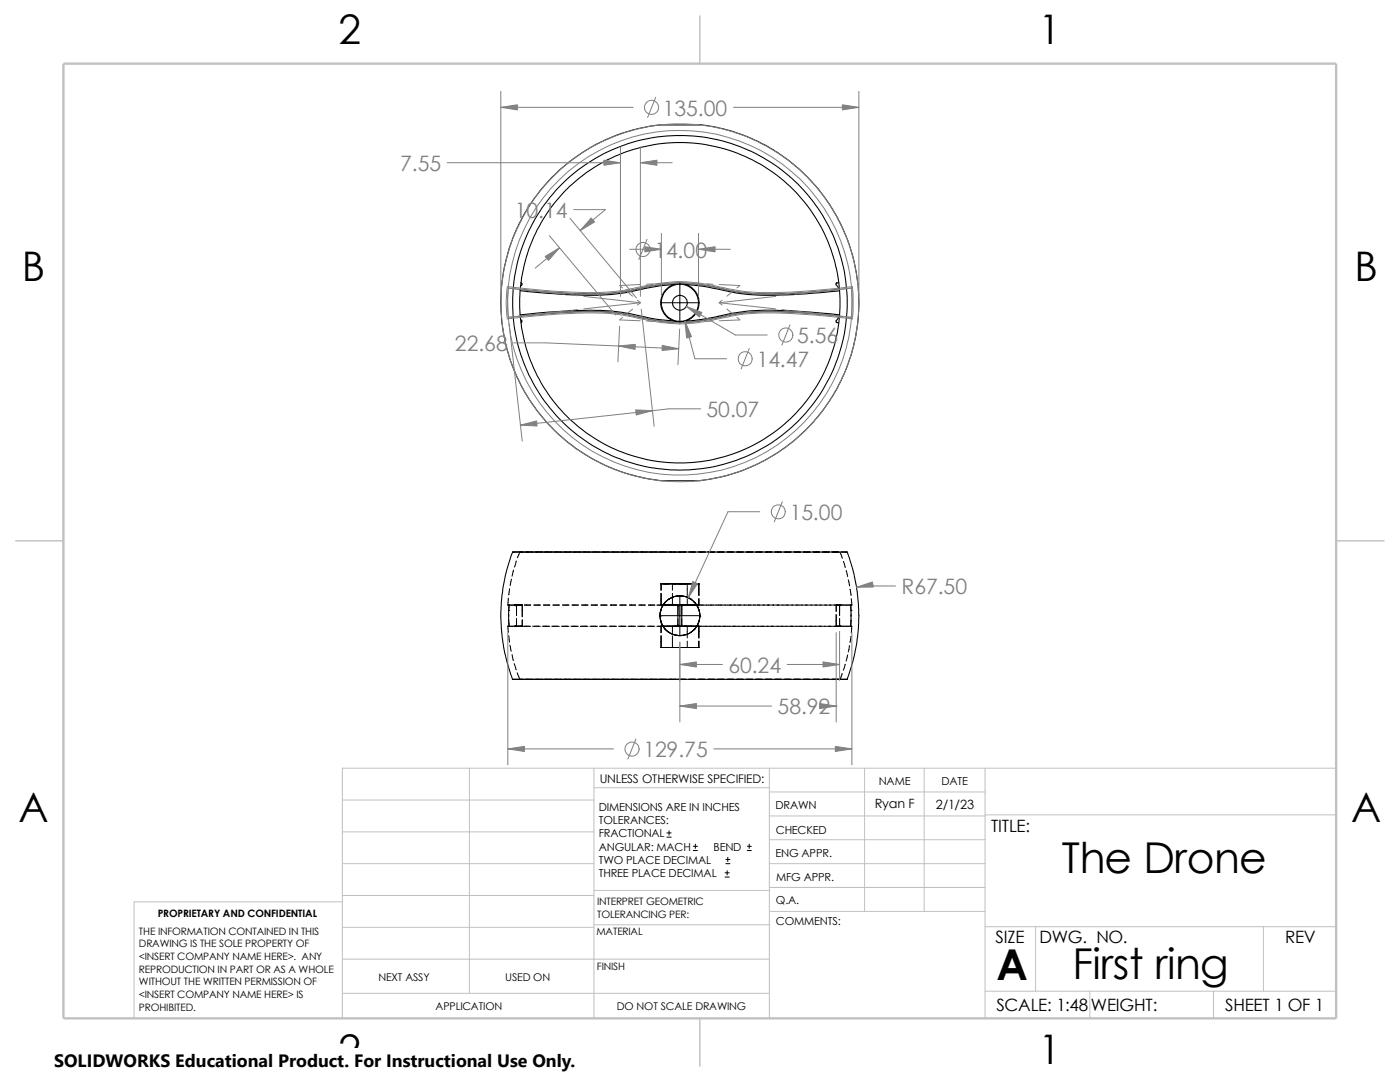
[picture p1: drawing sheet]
<svg xmlns="http://www.w3.org/2000/svg" width="279mm" height="216mm" viewBox="0 0 279 216" stroke-linecap="round" stroke-linejoin="round" font-family="sans-serif">
<g fill="none" stroke="#c0c0c0" stroke-width=".2">
<path d="M68.3 159.6h50.2M93.7 153.3v44.9M118.5 153.3v49.9M118.5 157.2h35M153.5 153.3v49.9M153.5 158h43.1M172.6 153.3v28.6M184.4 153.3v28.6M196.6 153.3v49.9M266.7 153.3h-198.4v49.9M68.3 180h-41.5v23.2M68.3 172.3h50.2"/>
<path d="M68.3 166h50.2M68.3 178.7h50.2M118.5 177.7h35.1M153.5 177.1h43.1M153.5 172.3h43.1M153.5 162.8h43.1M153.5 167.6h43.1M196.6 162.6h70.1M68.3 191.4h85.2M68.3 198.2h85.2M68.3 185h50.2M118.5 184.5h35.1"/>
<path d="M153.6 181.9h43M196.6 184.9h70.1M196.6 197.8h70.1M206.7 184.9v12.9M217.5 197.8v5.4M242.2 197.8v5.4M252.1 184.9v12.9"/>
</g>
<path d="M139.7 3.2v9.5M3.1 107.9h9.6M266.7 107.9h9.5M139.7 203.2v9.5" fill="none" stroke="#c0c0c0" stroke-width=".21"/>
<path d="M12.7 12.7h254v190.5h-254z" fill="none" stroke="#c0c0c0" stroke-width=".47"/>
<g fill="none" stroke="#000" stroke-width=".21">
<path d="M139.7 24.9h-7.6a35.7 35.7 0 0 0-32.2 35.3 35.7 35.7 0 0 0 31.8 35.7M139.7 24.9a35.7 35.7 0 0 1 31.7 36 35.7 35.7 0 0 1-32.8 35h-6.9M103.9 56.4a.28 .28 0 0 1 .3 .2 .28 .28 0 0 1-.1 .3l-.2 .2M134.5 56.8a80.6 80.6 0 0 0-10.4 1.7 68.8 68.8 0 0 1-16.6-.1l-3.7-.4M135.3 56.5v.1M135.3 56.5h.8M135.3 56.5a51.5 51.5 0 0 0-10 1.5l-1.9 .3a86.1 86.1 0 0 1-19.6-.6M136.1 56.5v.1M136.1 56.5a60.5 60.5 0 0 1 11.1 1.8 66.3 66.3 0 0 0 16.3-.2l4.1-.4-.7-.8M136.9 56.8a82.6 82.6 0 0 1 10.3 1.7 69.8 69.8 0 0 0 16.4-.1l4-.4M167.4 56.4h-.4l-.2 .5M103.8 62.8a84.7 84.7 0 0 1 20.3-.5l1.9 .4a42.5 42.5 0 0 0 8.5 1.4"/>
<path d="M103.8 63.1l3.7-.4a67.5 67.5 0 0 1 17.2 0l2.3 .5a40.5 40.5 0 0 0 8.3 1.1M103.9 63.8l.3 .3-.2 .3M135.3 64.3h.8M135.3 64.2v.1M136.1 64.2v.1M167.6 62.8l-7.8-.7a48.6 48.6 0 0 0-16.5 1l-2.8 .6-3.6 .4M167.6 63.1a96.5 96.5 0 0 0-18.9-.7l-4.4 .8a40.8 40.8 0 0 1-8.2 1.1M167.6 63.1l-.7 .9a.24 .24 0 0 0 0 .3 .24 .24 0 0 0 .2 .1h.3M169 110.2a35.2 35.2 0 0 1 0 25.4h-66.7M169.1 110.2h-66.7a32.8 32.8 0 0 0-2.5 12.4 36.1 36.1 0 0 0 2.4 13M132.3 125h3M132.3 120.7l3 .1"/>
<path d="M135.3 120.8h.8M135.3 120.8v4.2M135.3 125h.8M136.1 125h2.9M136.1 120.8v4.2M139 120.7l-2.9 .1"/>
<circle cx="135.7" cy="60.4" r="3.7"/>
<circle cx="135.7" cy="60.4" r="32"/>
<circle cx="135.7" cy="60.4" r="33.4"/>
<circle cx="135.7" cy="60.4" r="1.47"/>
<circle cx="135.7" cy="60.4" r="3.8"/>
<circle cx="135.7" cy="122.9" r="4"/>
</g>
<g fill="none" stroke="#808080" stroke-width=".2">
<path d="M99.9 18.2v40.9M130.9 19.4l-1.7 4.1M171.4 18.2v40.9M89.2 32.5h34.6M99.9 21.4h26.4M123.8 29.3v29.8M127.8 29.3v29.8M127.8 32.5h6.4M146.4 21.4h25M101.3 57.2a105.2 105.2 0 0 0 20.9 1 47.8 47.8 0 0 0 7.9-1.4 32.2 32.2 0 0 1 15 .8l3.8 .6 1.9 .1a118.9 118.9 0 0 0 19.3-1.1l.2 4.8-.2 1.6a105.3 105.3 0 0 0-20.9-1l-3 .4a45.9 45.9 0 0 1-11.3 1.6l-2.7-.2-2.7-.4a46.3 46.3 0 0 0-15.9-1.4l-4.3 .2-8 .8a20.5 20.5 0 0 1 0-6.4zM101.5 57.5a25.3 25.3 0 0 0 0 5.8M101.5 57.5l11.2 1.2"/>
<path d="M109.6 47l13.3 15.9M111.7 49.4l-4.9 4.1M113.7 43.6l13.3 15.8M114 58.8l1.2 .2M114.5 41.8h6.3l-5 4.2M116.5 59.1l11.3 1.3M125.2 58.3l1 .8M125.6 49.7h6.4M127.2 59.9l.6 .5M127.8 56.8l-4.1 .2 .5 .4M129.1 47.8l-1.6 4M130.3 56.6l-1.3 .1"/>
<path d="M132 46.6v12.5M135.7 56.4l5.1 .5a52.9 52.9 0 0 0 13.7 1.8l7.4-.4 8-.8M135.7 56.4l-4 .4-2.1 .3a46.6 46.6 0 0 1-17.9 1.3l-10.2-.9M135.7 56.4l4 .2M135.7 56.4l-4.1 .2M139.4 46.6v12.5M139.4 49.7h6.4M141 56.6l1.3 .1M143.6 56.8l4.1 .2-.6 .4M144.1 59.9l-.6 .5M146.1 58.3l-1 .8M154.8 59.1l-11.2 1.3"/>
<path d="M157.3 58.8l-1.2 .2M169.9 57.5l.1 2.2-.1 3.6M169.9 57.5l-11.3 1.2M101.5 63.3a117 117 0 0 1 19.4-1 44.9 44.9 0 0 1 9.3 1.5l5.5 .6M101.6 64.6l2.6 23.4M102.5 68.4h6.4l26.6 1.2M112.7 62.1l-11.2 1.2M115.2 61.8l-1.2 .1M123.7 65.1l-.4 7.1M123.7 63.8l4.1 .2M124.2 63.3l-.5 .5M126.2 61.7l-1 .8"/>
<path d="M127.8 60.4l-.6 .5M127.8 60.4l-11.3 1.2M128 61.7l2.6 23.4M129 64.1h1.3M131.6 64.2l4.1 .2M135.6 65.7l-.3 7.1M135.7 64.4v.2M136.7 64.1l2 7.5h6.3M136.9 61.1l9.9 5.7h6.3M139.7 64.2l-4 .2M142.3 64.1h-1.3M143.6 60.4l.5 .5"/>
<path d="M143.6 60.4l11.2 1.2M145.1 61.7l1 .8M147.1 63.3l.6 .5-4.1 .2M149.5 69.6l-1.6 4M156.1 61.8l1.2 .1M157.6 64.8l-1.6 4.1M158.6 62.1l11.3 1.2M169.9 63.3a116.8 116.8 0 0 0-19.4-1 44.5 44.5 0 0 0-9.3 1.5l-5.5 .6M139.8 81.6h-6.3l-29.7 3.2M151.6 102.1h-6.3l-7.9 17.2M156.1 100.1l-1.6 4M178.7 116.9h-6.3l-1.5 .3"/>
<path d="M101.3 126.2v26.4M135.7 120.7v2.2M135.7 128.1v16M135.7 132.6h8.5M157.1 132.6h10.5M166.9 126.2v17.9M167.6 126v9.8M170 126.2v26.4M101.3 149.4h21.1M126.9 147.4l-1.6 4.1M135.7 140.9h18.3M142.5 149.4h27.5"/>
<path d="M166.9 140.9h.1"/>
<circle cx="130" cy="21.4" r="1.41"/>
<circle cx="128.3" cy="49.8" r="1.41"/>
<circle cx="135.7" cy="60.4" r="34.4"/>
<circle cx="135.7" cy="60.4" r="35.7"/>
<circle cx="148.7" cy="71.6" r="1.41"/>
<circle cx="156.8" cy="66.8" r="1.41"/>
<circle cx="155.3" cy="102.1" r="1.4"/>
<circle cx="126.1" cy="149.5" r="1.41"/>
</g>
<g fill="none" stroke="#000" stroke-width=".2">
<path d="M135.7 56.5v4M131.8 60.4h3.9M135.7 60.5v3.8M135.8 60.4h3.8M101.4 119.3l-.1 1.3M101.7 117.5l-.2 1.2M102.1 115.6l-.3 1.2M102.3 110.2h1.3M102.5 113.7l-.3 1.3M102.7 113.1h.1M103 111.9l-.3 1.2M131.9 117.8v-1.3h7.6v2.3"/>
<path d="M131.9 118.4v2.3M132 116.5v1.3M132 118.4v2.3M133.5 119.5l-.8 .7M133.5 119.5h.1M133.5 119.5l-.1 .1M134.1 119.2h.1M134.1 119.2l-.6 .3M134.2 116.5v1.3M134.2 118.4v2.3M134.3 119.2h-.2M134.3 119.1v.1"/>
<path d="M134.4 119.1l-.1 .1M134.5 119l-.1 .1M135.1 118.9h1.1M135.3 118.9h.1M135.3 118.9l-.9 .2M135.7 118.8v8.1M136.1 118.9l.8 .2M136.8 119l.1 .1M136.9 119.1l.2 .1M136.9 110.2h-33.2l-.4 1.1M137 119.1l.1 .1M137.1 119.2h.1"/>
<path d="M137.1 119.2l.9 .4M137.2 116.5v2.3M137.2 119.5v1.2M137.4 110.2h1.5M137.9 119.5l.9 .9 .5 .8M139.3 110.2h1.5M139.4 116.5v2.3M139.4 119.5v1.2M139.5 119.5v1.2M141.2 110.2h1.5M143.1 110.2h1.5M145 110.2h1.5"/>
<path d="M146.9 110.2h1.5M148.8 110.2h1.5M150.7 110.2h1.5M152.6 110.2h1.5M154.5 110.2h1.5M156.4 110.2h1.5M158.3 110.2h1.5M160.2 110.2h1.5M162.1 110.2h1.5M164 110.2h1.5M165.9 110.2h1.5M167.6 110.2l.5 1.2"/>
<path d="M167.8 110.2h1.3M168.3 112l.4 1.2M168.9 113.8l.3 1.3M169.3 115.7l.2 1.2M169.6 117.6l.2 1.2M169.9 119.5l.1 1.2h-1.5M101.3 120.7h2.9v2.4M101.5 121.8h.1M101.5 121.8l.1 3.2M101.5 126.8l.2 1.3M101.6 120.7l-.1 1.1M101.8 128.7l.2 1.3"/>
<path d="M102.2 130.6l.2 1.2M102.3 135.6h1.3M102.6 132.4l.4 1.2M102.8 120.7l.1 .1M102.9 120.8h.1M102.9 120.8l.2 .1v1.9M103 124.9l-.1 .1M103 120.8v.1M103 124.8v.1M103 124.8l-.1 .2M103 120.9l.1 .1M103 124.8h.1"/>
<path d="M103.1 123.4l-.1 1.4M103.2 134.2l.5 1.2M103.7 135.6h33.2M104.2 123.7v1.3h-2.9l.1 1.2M104.4 125h1.5M104.6 120.7h1.3M106.3 125h1.5M106.6 120.7h1.2M108.2 125h1.5M108.5 120.7h1.2M110.1 125h1.5M110.4 120.7h1.2"/>
<path d="M112 125h1.5M112.3 120.7h1.2M113.9 125h1.5M114.2 120.7h1.2M115.8 125h1.5M116.1 120.7h1.2M117.7 125h1.6M118 120.7h1.3M119.6 125h1.6M119.9 120.7h1.3M121.5 125h1.6M121.8 120.7h1.3"/>
<path d="M123.4 125h1.6M123.7 120.7h1.3M125.3 125h1.6M125.6 120.7h1.3M127.3 125h1.5M127.5 120.7h1.3M129.2 125h1.5M129.4 120.7h1.3M131.1 125h37.3M131.1 120.7h37.3M131.7 122.9h4M131.7 122.9v.1"/>
<path d="M131.7 123h.1M131.7 123l.3 1.4 .2 .4M131.7 122.7v.2M131.8 123.7h.1M131.8 123.7l.1 .3M131.8 122h.1M131.9 121.8h.1M131.9 125v1.2M131.9 126.9v2.3h7.6v-1.3M131.9 121.7l-.2 1.2M131.9 121.6v.1M132 125v1.2"/>
<path d="M132 126.9v2.3M132 121.2h.1M132.1 121.2l-.2 .5M132.1 124.5l.1 .2M132.2 121.1l-.1 .1M132.2 120.9v.2M132.2 124.8h.1M132.2 124.8l1.1 1.3M132.2 124.8l.1 .1M132.6 120.4h.1M132.6 120.4l-.4 .6M132.6 125.4l.1 .1"/>
<path d="M132.7 120.2l-.1 .2M132.8 120.1l-.1 .1M132.9 120l-.1 .1M133.3 126v.1M133.3 126.1l.2 .1M133.5 126.2h.1M133.5 126.2l.8 .4M134.2 126.5l.1 .1M134.2 125v1.2M134.2 126.9v2.3M134.3 126.6l.8 .2M134.3 126.6h.1"/>
<path d="M134.7 120.7h1.9M135 126.7l.1 .1M135.1 126.8h.3M135.3 126.8h.8M135.3 123.4v1.6M135.3 120.8v2M135.8 122.9h3.9M136.1 120.8v2M136.1 123.4v1.6M136.9 126.6h.1M137.1 126.6l-1.2 .2M137.2 126.5l-.1 .1"/>
<path d="M137.2 125v2.3M137.2 127.9v1.3M137.2 126.4v.1M137.4 135.6h1.5M137.8 126.2h.1M137.9 126.2h-.1M137.9 126.2l-.7 .3M138 126.1l-.1 .1M138.5 125.6h.1M138.7 125.4l-.1 .1M138.8 125.4l-.9 .8M138.8 125.3v.1"/>
<path d="M139.1 124.8h.1M139.1 124.8v.1M139.1 124.8l-.3 .6M139.2 124.7l-.1 .1M139.3 121.2h.1M139.3 121.2l.2 .5M139.3 135.6h1.5M139.4 125v2.3M139.4 127.9v1.3M139.4 121.6l.1 .1M139.5 121.7l.2 .8-.2 1.5M139.5 124l-.4 .8"/>
<path d="M139.5 121.8v.1M139.5 124l-.1 .1M139.5 125v2.3M139.6 123.7l-.1 .2M139.7 123h.1M141.2 135.6h1.5M143.1 135.6h1.5M145 135.6h1.5M146.9 135.6h1.5M148.8 135.6h1.5M150.7 135.6h1.5M152.6 135.6h1.5"/>
<path d="M154.5 135.6h1.5M156.4 135.6h1.5M158.3 135.6h1.5M160.2 135.6h1.5M162.1 135.6h1.5M164 135.6h1.5M165.9 135.6h1.5M166.9 120.7v1.3M166.9 122.6v2.4M167.6 123.4v1.4M167.6 124.8h.1M167.6 124.8l.1 .2"/>
<path d="M167.6 120.8v.1M167.6 120.9h.1M167.7 120.7l-.1 .1M167.7 120.7l-.1 .2v1.9M167.8 135.6h1.3M168.1 134.4l-.5 1.2M168.5 125h1.5M168.7 132.5l-.4 1.2M169.2 130.7l-.3 1.2M169.5 128.8l-.2 1.3M169.8 120.7v1.1M169.8 121.8h.1"/>
<path d="M169.8 121.8v3.2M169.8 127l-.2 1.2M170 125.1l-.1 1.2M133.1 167h.8M133.1 166.2h.8M133.5 165.8v.8M138.3 169.7h.9M138.3 168.9h.9M138.8 168.4v.9M144.7 175h.8M144.7 174.2h.8M144.9 172.3h.8"/>
<path d="M144.9 171.5h.8M145.1 173.7v.9M145.2 171.1v.8M149.1 169.7h.8M149.1 168.9h.8M149.5 168.4v.9"/>
</g>
<g fill="#808080" stroke="#808080" stroke-width=".2">
<path d="M108.8 51.2l2.9-1.8-2.2 2.5z"/>
<path d="M118 43.5l.7 .8-2.9 1.7z"/>
<path d="M132.2 68.9l3.3 .7-3.4 .3z"/>
<path d="M123.5 69l3.3-.3-.1 1z"/>
<path d="M99.9 21.4l3.4-.5v1z"/>
<path d="M139.4 49.7l3.3-.5v1z"/>
<path d="M136.7 64.1l1.3 3.1-1 .2z"/>
<path d="M168.1 20.9l3.3 .5-3.3 .5z"/>
<path d="M128.7 49.2l3.3 .5-3.3 .5z"/>
<path d="M136.9 61.1l3.2 1.3-.5 .8z"/>
<path d="M103.8 84.8l3.3-.8 .1 1z"/>
<path d="M126.9 81.8l3.3 .2-3.2 .8z"/>
<path d="M127.8 32.5l3.3-.5v1z"/>
<path d="M120.5 32l3.3 .5-3.3 .5z"/>
<path d="M135.7 140.9l3.3-.5v1z"/>
<path d="M166.7 148.9l3.3 .5-3.3 .5z"/>
<path d="M138.3 116l.9 .5-1.8 2.8z"/>
<path d="M163.6 140.4l3.3 .5-3.3 .5z"/>
<path d="M101.3 149.4l3.3-.5v1z"/>
<path d="M170.9 117.2l3.2-1.1 .2 1z"/>
<path d="M164.3 132.1l3.3 .5-3.3 .5z"/>
<path d="M135.7 132.6l3.3-.5v1z"/>
</g>
<path d="M10.8 209.2h104.1v6.7h-104.1z" fill="#fff"/>
<g font-size="8.5">
<text x="211.9" y="174.1">The Drone</text>
<text x="198.8" y="195.5">A</text>
<text x="214" y="195.3">First ring</text>
</g>
<g font-size="8.1">
<text x="67.6" y="8.8">2</text>
<text x="207.3" y="8.8">1</text>
<text x="4.4" y="56.1">B</text>
<text x="270.3" y="56.1">B</text>
<text x="3.7" y="164.1">A</text>
<text x="269.6" y="164.1">A</text>
<text x="67.6" y="212.3">2</text>
<text x="207.3" y="212.3">1</text>
</g>
<g font-size="4.2" fill="#808080">
<text x="132.3" y="23.1">135.00</text>
<text x="79.9" y="34.1">7.55</text>
<text x="102.7" y="43.5">10.14</text>
<text x="130.6" y="51.4">14.00</text>
<text x="90.8" y="70.1">22.68</text>
<text x="159.1" y="68.5">5.56</text>
<text x="151" y="73.2">14.47</text>
<text x="141" y="83.2">50.07</text>
<text x="157.6" y="103.8">15.00</text>
<text x="179.9" y="118.6">R67.50</text>
<text x="145.4" y="134.3">60.24</text>
<text x="155.2" y="142.5">58.92</text>
<text x="128.4" y="151.1">129.75</text>
</g>
<text font-size="3.6" x="10.8" y="213">SOLIDWORKS Educational Product. For Instructional Use Only.</text>
<g font-size="3.4">
<text x="197.8" y="166">TITLE:</text>
<text x="198.7" y="188.1">SIZE</text>
<text x="207.5" y="188.1">DWG. NO.</text>
<text x="256.5" y="188.2">REV</text>
<text x="198.8" y="201.7">SCALE: 1:48</text>
<text x="217.7" y="201.8">WEIGHT:</text>
<text x="244.5" y="201.7">SHEET 1 OF 1</text>
</g>
<g font-size="2.5">
<text x="174.6" y="161.3">Ryan F</text>
<text x="186.7" y="161.4">2/1/23</text>
</g>
<text font-size="2.4" x="119.7" y="156.2">UNLESS OTHERWISE SPECIFIED:</text>
<g font-size="2.2">
<text x="119.5" y="161.8">DIMENSIONS ARE IN INCHES</text>
<text x="154.8" y="161.5">DRAWN</text>
<text x="175.4" y="156.7">NAME</text>
<text x="187.9" y="156.7">DATE</text>
<text x="119.5" y="164.4">TOLERANCES:</text>
<text x="119.5" y="167.1">FRACTIONAL</text>
<text x="154.8" y="166.3">CHECKED</text>
<text x="119.5" y="172.4">TWO PLACE DECIMAL</text>
<text x="119.5" y="169.8">ANGULAR: MACH</text>
<text x="142.4" y="169.8">BEND</text>
<text x="154.8" y="171">ENG APPR.</text>
<text x="119.5" y="175">THREE PLACE DECIMAL</text>
<text x="154.9" y="175.7">MFG APPR.</text>
<text x="154.9" y="184.7">COMMENTS:</text>
<text x="154.9" y="180.5">Q.A.</text>
</g>
<g font-size="2.1">
<text x="75.5" y="195.7">NEXT ASSY</text>
<text x="100.8" y="195.7">USED ON</text>
<text x="86.9" y="201.5">APPLICATION</text>
<text x="123.1" y="201.6">DO NOT SCALE DRAWING</text>
</g>
<g font-size="2">
<text x="31.5" y="183">PROPRIETARY AND CONFIDENTIAL</text>
<text x="119.2" y="180.6">INTERPRET GEOMETRIC</text>
<text x="119.2" y="183.1">TOLERANCING PER:</text>
<text x="27.7" y="186.5">THE INFORMATION CONTAINED IN THIS</text>
<text x="27.7" y="189.1">DRAWING IS THE SOLE PROPERTY OF</text>
<text x="27.7" y="191.6">&lt;INSERT COMPANY NAME HERE&gt;. ANY</text>
<text x="119" y="186.6">MATERIAL</text>
<text x="27.7" y="194.1">REPRODUCTION IN PART OR AS A WHOLE</text>
<text x="27.7" y="196.6">WITHOUT THE WRITTEN PERMISSION OF</text>
<text x="119.1" y="193.5">FINISH</text>
<text x="27.7" y="199.1">&lt;INSERT COMPANY NAME HERE&gt; IS</text>
<text x="27.7" y="201.7">PROHIBITED.</text>
</g>
</svg>
